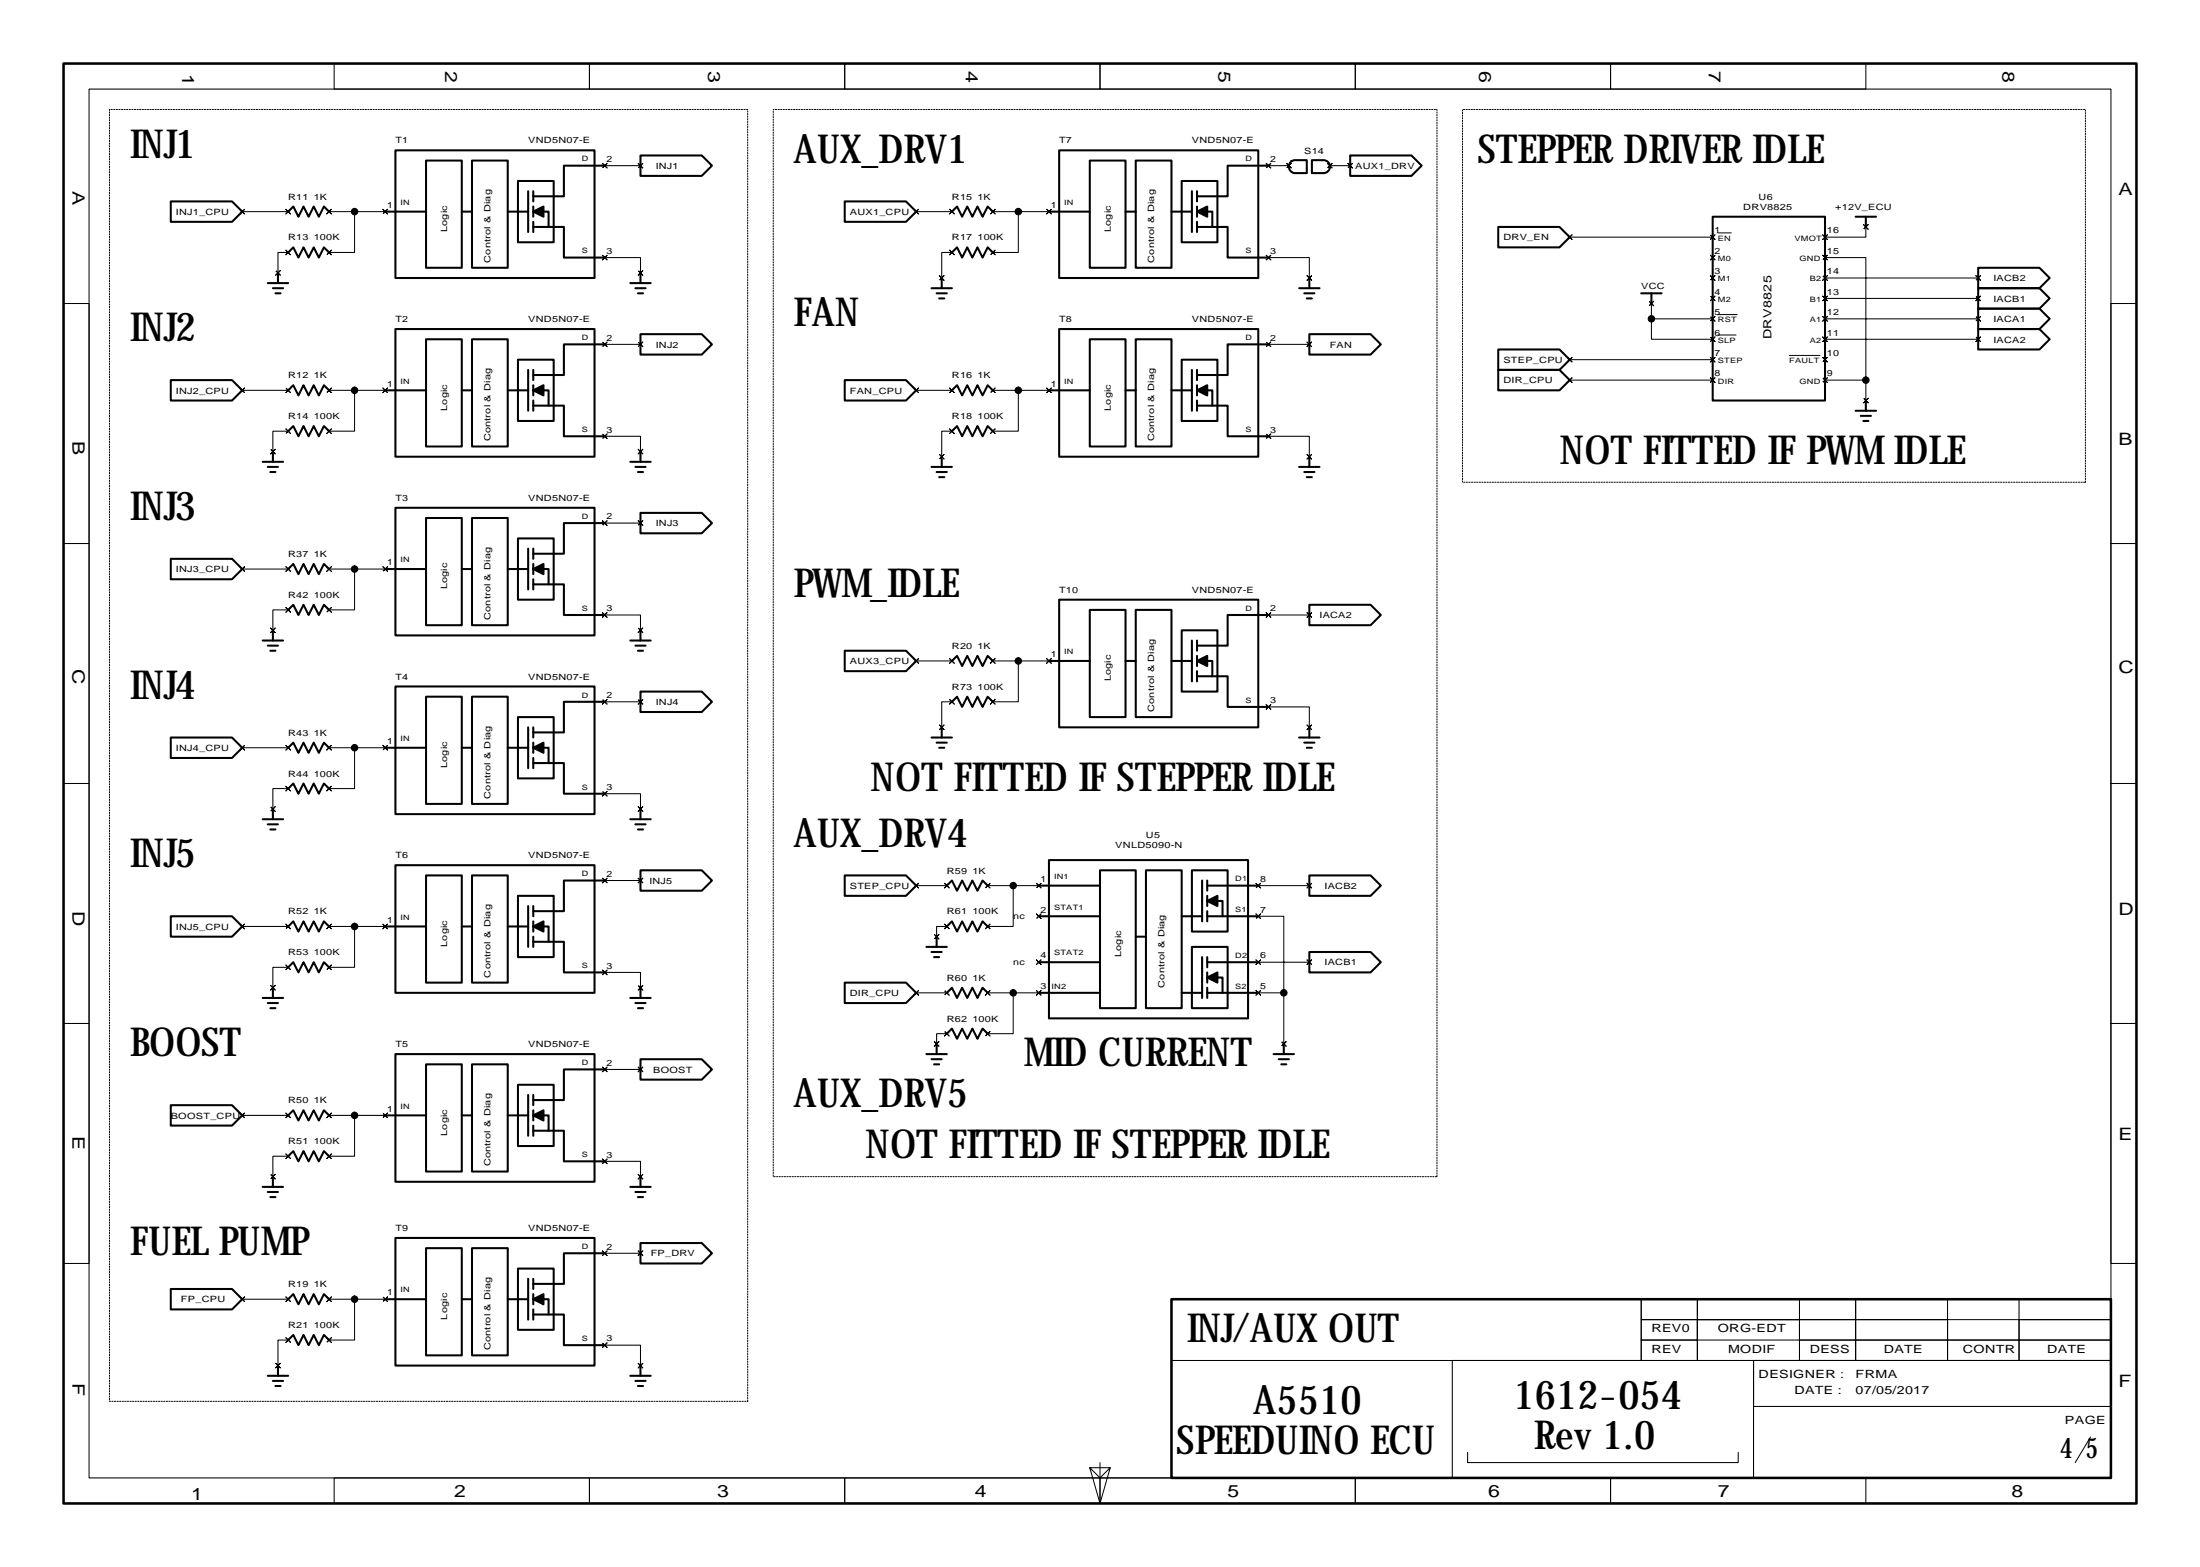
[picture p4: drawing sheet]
<svg xmlns="http://www.w3.org/2000/svg" width="431mm" height="307mm" viewBox="0 0 431 307" stroke-linecap="round" stroke-linejoin="round" font-family="sans-serif">
<g fill="none" stroke="#000" stroke-width=".2">
<path d="M17.4 17.4h396v272h-396zM65.4 12.4h50v5h-50zM115.4 12.4h50v5h-50zM165.4 12.4h50v5h-50zM215.4 12.4h50v5h-50zM265.4 12.4h50v5h-50zM315.4 12.4h50v5h-50zM118 32l.4 .4 .5-.4-.5 .4 .5 .5-.5-.5-.4 .5 .4-.5zM118.4 32.4h7M125 32l.4 .4 .5-.4-.5 .4 .5 .5-.5-.5-.4 .5 .4-.5zM248 32l.4 .4 .5-.4-.5 .4 .5 .5-.5-.5-.4 .5 .4-.5zM248.4 32.4h4"/>
<path d="M252 32l.4 .4 .5-.4-.5 .4 .5 .5-.5-.5-.4 .5 .4-.5zM260 32l.4 .4 .5-.4-.5 .4 .5 .5-.5-.5-.4 .5 .4-.5zM260.4 32.4h4M264 32l.4 .4 .5-.4-.5 .4 .5 .5-.5-.5-.4 .5 .4-.5zM12.4 59.4h5v47h-5zM47 41l.4 .4 .5-.4-.5 .4 .5 .5-.5-.5-.4 .5 .4-.5zM47.4 41.4h9M54 53l.4 .4 .5-.4-.5 .4 .5 .5-.5-.5-.4 .5 .4-.5zM56 41l.4 .4 .5-.4-.5 .4 .5 .5-.5-.5-.4 .5 .4-.5zM56 49l.4 .4 .5-.4-.5 .4 .5 .5-.5-.5-.4 .5 .4-.5zM56.4 49.4h-2v4M64 41l.4 .4 .5-.4-.5 .4 .5 .5-.5-.5-.4 .5 .4-.5z"/>
<path d="M64 49l.4 .4 .5-.4-.5 .4 .5 .5-.5-.5-.4 .5 .4-.5zM64.4 41.4h11M69.4 41.4v8h-5M75 41l.4 .4 .5-.4-.5 .4 .5 .5-.5-.5-.4 .5 .4-.5zM118 50l.4 .4 .5-.4-.5 .4 .5 .5-.5-.5-.4 .5 .4-.5zM118.4 50.4h7v3M125 53l.4 .4 .5-.4-.5 .4 .5 .5-.5-.5-.4 .5 .4-.5zM179 41l.4 .4 .5-.4-.5 .4 .5 .5-.5-.5-.4 .5 .4-.5zM179.4 41.4h7M184 54l.4 .4 .5-.4-.5 .4 .5 .5-.5-.5-.4 .5 .4-.5zM186 41l.4 .4 .5-.4-.5 .4 .5 .5-.5-.5-.4 .5 .4-.5zM186 49l.4 .4 .5-.4-.5 .4 .5 .5-.5-.5-.4 .5 .4-.5z"/>
<path d="M186.4 49.4h-2v5M194 41l.4 .4 .5-.4-.5 .4 .5 .5-.5-.5-.4 .5 .4-.5zM194 49l.4 .4 .5-.4-.5 .4 .5 .5-.5-.5-.4 .5 .4-.5zM194.4 41.4h11M199.4 41.4v8h-5M205 41l.4 .4 .5-.4-.5 .4 .5 .5-.5-.5-.4 .5 .4-.5zM248 50l.4 .4 .5-.4-.5 .4 .5 .5-.5-.5-.4 .5 .4-.5zM248.4 50.4h8v4M256 54l.4 .4 .5-.4-.5 .4 .5 .5-.5-.5-.4 .5 .4-.5zM307 46l.4 .4 .5-.4-.5 .4 .5 .5-.5-.5-.4 .5 .4-.5zM307.4 46.4h28M323 59l.4 .4 .5-.4-.5 .4 .5 .5-.5-.5-.4 .5 .4-.5z"/>
<path d="M323.4 59.4v3M335 46l.4 .4 .5-.4-.5 .4 .5 .5-.5-.5-.4 .5 .4-.5zM335 50l.4 .4 .5-.4-.5 .4 .5 .5-.5-.5-.4 .5 .4-.5zM335 54l.4 .4 .5-.4-.5 .4 .5 .5-.5-.5-.4 .5 .4-.5zM335 58l.4 .4 .5-.4-.5 .4 .5 .5-.5-.5-.4 .5 .4-.5zM336.4 45.6h2.7M357 58l.4 .4 .5-.4-.5 .4 .5 .5-.5-.5-.4 .5 .4-.5zM357 54l.4 .4 .5-.4-.5 .4 .5 .5-.5-.5-.4 .5 .4-.5zM357 50l.4 .4 .5-.4-.5 .4 .5 .5-.5-.5-.4 .5 .4-.5zM357 46l.4 .4 .5-.4-.5 .4 .5 .5-.5-.5-.4 .5 .4-.5zM357.4 50.4h8v24M357.4 54.4h30"/>
<path d="M357.4 58.4h30M365 44l.4 .4 .5-.4-.5 .4 .5 .5-.5-.5-.4 .5 .4-.5zM365.4 44.4v2h-8M387 58l.4 .4 .5-.4-.5 .4 .5 .5-.5-.5-.4 .5 .4-.5zM387 54l.4 .4 .5-.4-.5 .4 .5 .5-.5-.5-.4 .5 .4-.5zM413.4 59.4h5v47h-5zM47 76l.4 .4 .5-.4-.5 .4 .5 .5-.5-.5-.4 .5 .4-.5zM47.4 76.4h9M56 76l.4 .4 .5-.4-.5 .4 .5 .5-.5-.5-.4 .5 .4-.5zM64 76l.4 .4 .5-.4-.5 .4 .5 .5-.5-.5-.4 .5 .4-.5zM64.4 76.4h11M69.4 76.4v8h-5"/>
<path d="M75 76l.4 .4 .5-.4-.5 .4 .5 .5-.5-.5-.4 .5 .4-.5zM118 67l.4 .4 .5-.4-.5 .4 .5 .5-.5-.5-.4 .5 .4-.5zM118.4 67.4h7M125 67l.4 .4 .5-.4-.5 .4 .5 .5-.5-.5-.4 .5 .4-.5zM179 76l.4 .4 .5-.4-.5 .4 .5 .5-.5-.5-.4 .5 .4-.5zM179.4 76.4h7M186 76l.4 .4 .5-.4-.5 .4 .5 .5-.5-.5-.4 .5 .4-.5zM194 76l.4 .4 .5-.4-.5 .4 .5 .5-.5-.5-.4 .5 .4-.5zM194.4 76.4h11M199.4 76.4v8h-5M205 76l.4 .4 .5-.4-.5 .4 .5 .5-.5-.5-.4 .5 .4-.5zM248 67l.4 .4 .5-.4-.5 .4 .5 .5-.5-.5-.4 .5 .4-.5z"/>
<path d="M248.4 67.4h8M256 67l.4 .4 .5-.4-.5 .4 .5 .5-.5-.5-.4 .5 .4-.5zM307 70l.4 .4 .5-.4-.5 .4 .5 .5-.5-.5-.4 .5 .4-.5zM307 74l.4 .4 .5-.4-.5 .4 .5 .5-.5-.5-.4 .5 .4-.5zM307.4 74.4h28M307.4 70.4h28M335 62l.4 .4 .5-.4-.5 .4 .5 .5-.5-.5-.4 .5 .4-.5zM335 66l.4 .4 .5-.4-.5 .4 .5 .5-.5-.5-.4 .5 .4-.5zM335 70l.4 .4 .5-.4-.5 .4 .5 .5-.5-.5-.4 .5 .4-.5zM335 74l.4 .4 .5-.4-.5 .4 .5 .5-.5-.5-.4 .5 .4-.5zM335.4 62.4h-12v4h12M336.4 65.6h3.6"/>
<path d="M336.4 61.6h3.8M350.4 69.6h6.1M357 74l.4 .4 .5-.4-.5 .4 .5 .5-.5-.5-.4 .5 .4-.5zM357 70l.4 .4 .5-.4-.5 .4 .5 .5-.5-.5-.4 .5 .4-.5zM357 66l.4 .4 .5-.4-.5 .4 .5 .5-.5-.5-.4 .5 .4-.5zM357 62l.4 .4 .5-.4-.5 .4 .5 .5-.5-.5-.4 .5 .4-.5zM357.4 74.4h8M357.4 66.4h30M357.4 62.4h30M365 78l.4 .4 .5-.4-.5 .4 .5 .5-.5-.5-.4 .5 .4-.5zM365.4 74.4v4M387 62l.4 .4 .5-.4-.5 .4 .5 .5-.5-.5-.4 .5 .4-.5z"/>
<path d="M387 66l.4 .4 .5-.4-.5 .4 .5 .5-.5-.5-.4 .5 .4-.5zM53 88l.4 .4 .5-.4-.5 .4 .5 .5-.5-.5-.4 .5 .4-.5zM56 84l.4 .4 .5-.4-.5 .4 .5 .5-.5-.5-.4 .5 .4-.5zM56.4 84.4h-3v4M64 84l.4 .4 .5-.4-.5 .4 .5 .5-.5-.5-.4 .5 .4-.5zM118 85l.4 .4 .5-.4-.5 .4 .5 .5-.5-.5-.4 .5 .4-.5zM118.4 85.4h7v3M125 88l.4 .4 .5-.4-.5 .4 .5 .5-.5-.5-.4 .5 .4-.5zM184 89l.4 .4 .5-.4-.5 .4 .5 .5-.5-.5-.4 .5 .4-.5zM186 84l.4 .4 .5-.4-.5 .4 .5 .5-.5-.5-.4 .5 .4-.5zM186.4 84.4h-2v5M194 84l.4 .4 .5-.4-.5 .4 .5 .5-.5-.5-.4 .5 .4-.5z"/>
<path d="M248 85l.4 .4 .5-.4-.5 .4 .5 .5-.5-.5-.4 .5 .4-.5zM248.4 85.4h8v4M256 89l.4 .4 .5-.4-.5 .4 .5 .5-.5-.5-.4 .5 .4-.5zM12.4 106.4h5v47h-5zM47 111l.4 .4 .5-.4-.5 .4 .5 .5-.5-.5-.4 .5 .4-.5zM47.4 111.4h9M56 111l.4 .4 .5-.4-.5 .4 .5 .5-.5-.5-.4 .5 .4-.5zM56 119l.4 .4 .5-.4-.5 .4 .5 .5-.5-.5-.4 .5 .4-.5zM56.4 119.4h-3v4M64 111l.4 .4 .5-.4-.5 .4 .5 .5-.5-.5-.4 .5 .4-.5zM64 119l.4 .4 .5-.4-.5 .4 .5 .5-.5-.5-.4 .5 .4-.5zM64.4 111.4h11"/>
<path d="M69.4 111.4v8h-5M75 111l.4 .4 .5-.4-.5 .4 .5 .5-.5-.5-.4 .5 .4-.5zM118 102l.4 .4 .5-.4-.5 .4 .5 .5-.5-.5-.4 .5 .4-.5zM118 120l.4 .4 .5-.4-.5 .4 .5 .5-.5-.5-.4 .5 .4-.5zM118.4 102.4h7M125 102l.4 .4 .5-.4-.5 .4 .5 .5-.5-.5-.4 .5 .4-.5zM248 120l.4 .4 .5-.4-.5 .4 .5 .5-.5-.5-.4 .5 .4-.5zM256 120l.4 .4 .5-.4-.5 .4 .5 .5-.5-.5-.4 .5 .4-.5zM413.4 106.4h5v47h-5zM53 123l.4 .4 .5-.4-.5 .4 .5 .5-.5-.5-.4 .5 .4-.5zM118 137l.4 .4 .5-.4-.5 .4 .5 .5-.5-.5-.4 .5 .4-.5zM118.4 120.4h7v3"/>
<path d="M118.4 137.4h7M125 137l.4 .4 .5-.4-.5 .4 .5 .5-.5-.5-.4 .5 .4-.5zM125 123l.4 .4 .5-.4-.5 .4 .5 .5-.5-.5-.4 .5 .4-.5zM179 129l.4 .4 .5-.4-.5 .4 .5 .5-.5-.5-.4 .5 .4-.5zM179.4 129.4h7M186 129l.4 .4 .5-.4-.5 .4 .5 .5-.5-.5-.4 .5 .4-.5zM186 137l.4 .4 .5-.4-.5 .4 .5 .5-.5-.5-.4 .5 .4-.5zM186.4 137.4h-2v5M194 129l.4 .4 .5-.4-.5 .4 .5 .5-.5-.5-.4 .5 .4-.5zM194 137l.4 .4 .5-.4-.5 .4 .5 .5-.5-.5-.4 .5 .4-.5zM194.4 129.4h5M205 129l.4 .4 .5-.4-.5 .4 .5 .5-.5-.5-.4 .5 .4-.5z"/>
<path d="M205.4 129.4h-6v8h-5M248 138l.4 .4 .5-.4-.5 .4 .5 .5-.5-.5-.4 .5 .4-.5zM248.4 138.4h8v4M248.4 120.4h8M12.4 153.4h5v47h-5zM47 146l.4 .4 .5-.4-.5 .4 .5 .5-.5-.5-.4 .5 .4-.5zM47.4 146.4h9M53 158l.4 .4 .5-.4-.5 .4 .5 .5-.5-.5-.4 .5 .4-.5zM56 146l.4 .4 .5-.4-.5 .4 .5 .5-.5-.5-.4 .5 .4-.5zM56 154l.4 .4 .5-.4-.5 .4 .5 .5-.5-.5-.4 .5 .4-.5zM56.4 154.4h-3v4M64 146l.4 .4 .5-.4-.5 .4 .5 .5-.5-.5-.4 .5 .4-.5z"/>
<path d="M64 154l.4 .4 .5-.4-.5 .4 .5 .5-.5-.5-.4 .5 .4-.5zM64.4 146.4h11M69.4 146.4v8h-5M75 146l.4 .4 .5-.4-.5 .4 .5 .5-.5-.5-.4 .5 .4-.5zM118 155l.4 .4 .5-.4-.5 .4 .5 .5-.5-.5-.4 .5 .4-.5zM118.4 155.4h7v3M125 158l.4 .4 .5-.4-.5 .4 .5 .5-.5-.5-.4 .5 .4-.5zM184 142l.4 .4 .5-.4-.5 .4 .5 .5-.5-.5-.4 .5 .4-.5zM256 142l.4 .4 .5-.4-.5 .4 .5 .5-.5-.5-.4 .5 .4-.5zM413.4 153.4h5v47h-5zM118 172l.4 .4 .5-.4-.5 .4 .5 .5-.5-.5-.4 .5 .4-.5zM118.4 172.4h7"/>
<path d="M125 172l.4 .4 .5-.4-.5 .4 .5 .5-.5-.5-.4 .5 .4-.5zM179 173l.4 .4 .5-.4-.5 .4 .5 .5-.5-.5-.4 .5 .4-.5zM179.4 173.4h6M185 173l.4 .4 .5-.4-.5 .4 .5 .5-.5-.5-.4 .5 .4-.5zM193 173l.4 .4 .5-.4-.5 .4 .5 .5-.5-.5-.4 .5 .4-.5zM193.4 173.4h10M198.4 173.4v8h-5M203 173l.4 .4 .5-.4-.5 .4 .5 .5-.5-.5-.4 .5 .4-.5zM203 179l.4 .4 .5-.4-.5 .4 .5 .5-.5-.5-.4 .5 .4-.5zM246 179l.4 .4 .5-.4-.5 .4 .5 .5-.5-.5-.4 .5 .4-.5zM246 173l.4 .4 .5-.4-.5 .4 .5 .5-.5-.5-.4 .5 .4-.5zM246.4 179.4h5v15"/>
<path d="M246.4 173.4h10M256 173l.4 .4 .5-.4-.5 .4 .5 .5-.5-.5-.4 .5 .4-.5zM47 181l.4 .4 .5-.4-.5 .4 .5 .5-.5-.5-.4 .5 .4-.5zM47.4 181.4h9M53 193l.4 .4 .5-.4-.5 .4 .5 .5-.5-.5-.4 .5 .4-.5zM56 181l.4 .4 .5-.4-.5 .4 .5 .5-.5-.5-.4 .5 .4-.5zM56 189l.4 .4 .5-.4-.5 .4 .5 .5-.5-.5-.4 .5 .4-.5zM56.4 189.4h-3v4M64 181l.4 .4 .5-.4-.5 .4 .5 .5-.5-.5-.4 .5 .4-.5zM64 189l.4 .4 .5-.4-.5 .4 .5 .5-.5-.5-.4 .5 .4-.5zM64.4 181.4h11M69.4 181.4v8h-5"/>
<path d="M75 181l.4 .4 .5-.4-.5 .4 .5 .5-.5-.5-.4 .5 .4-.5zM118 190l.4 .4 .5-.4-.5 .4 .5 .5-.5-.5-.4 .5 .4-.5zM118.4 190.4h7v3M125 193l.4 .4 .5-.4-.5 .4 .5 .5-.5-.5-.4 .5 .4-.5zM179 194l.4 .4 .5-.4-.5 .4 .5 .5-.5-.5-.4 .5 .4-.5zM179.4 194.4h6M183 183l.4 .4 .5-.4-.5 .4 .5 .5-.5-.5-.4 .5 .4-.5zM185 181l.4 .4 .5-.4-.5 .4 .5 .5-.5-.5-.4 .5 .4-.5zM185 194l.4 .4 .5-.4-.5 .4 .5 .5-.5-.5-.4 .5 .4-.5zM185.4 181.4h-2v2M193 181l.4 .4 .5-.4-.5 .4 .5 .5-.5-.5-.4 .5 .4-.5zM193 194l.4 .4 .5-.4-.5 .4 .5 .5-.5-.5-.4 .5 .4-.5z"/>
<path d="M193.4 194.4h10M198.4 194.4v8h-5M203 194l.4 .4 .5-.4-.5 .4 .5 .5-.5-.5-.4 .5 .4-.5zM203 188l.4 .4 .5-.4-.5 .4 .5 .5-.5-.5-.4 .5 .4-.5zM246 194l.4 .4 .5-.4-.5 .4 .5 .5-.5-.5-.4 .5 .4-.5zM246 188l.4 .4 .5-.4-.5 .4 .5 .5-.5-.5-.4 .5 .4-.5zM246.4 194.4h5M246.4 188.4h10M251.4 194.4v10M256 188l.4 .4 .5-.4-.5 .4 .5 .5-.5-.5-.4 .5 .4-.5zM12.4 200.4h5v47h-5zM47 218l.4 .4 .5-.4-.5 .4 .5 .5-.5-.5-.4 .5 .4-.5z"/>
<path d="M47.4 218.4h9M56 218l.4 .4 .5-.4-.5 .4 .5 .5-.5-.5-.4 .5 .4-.5zM64 218l.4 .4 .5-.4-.5 .4 .5 .5-.5-.5-.4 .5 .4-.5zM64.4 218.4h11M69.4 218.4v8h-5M75 218l.4 .4 .5-.4-.5 .4 .5 .5-.5-.5-.4 .5 .4-.5zM118 209l.4 .4 .5-.4-.5 .4 .5 .5-.5-.5-.4 .5 .4-.5zM118.4 209.4h7M125 209l.4 .4 .5-.4-.5 .4 .5 .5-.5-.5-.4 .5 .4-.5zM183 204l.4 .4 .5-.4-.5 .4 .5 .5-.5-.5-.4 .5 .4-.5zM185 202l.4 .4 .5-.4-.5 .4 .5 .5-.5-.5-.4 .5 .4-.5zM185.4 202.4h-2v2"/>
<path d="M193 202l.4 .4 .5-.4-.5 .4 .5 .5-.5-.5-.4 .5 .4-.5zM251 204l.4 .4 .5-.4-.5 .4 .5 .5-.5-.5-.4 .5 .4-.5zM413.4 200.4h5v47h-5zM53 230l.4 .4 .5-.4-.5 .4 .5 .5-.5-.5-.4 .5 .4-.5zM56 226l.4 .4 .5-.4-.5 .4 .5 .5-.5-.5-.4 .5 .4-.5zM56.4 226.4h-3v4M64 226l.4 .4 .5-.4-.5 .4 .5 .5-.5-.5-.4 .5 .4-.5zM118 227l.4 .4 .5-.4-.5 .4 .5 .5-.5-.5-.4 .5 .4-.5zM118.4 227.4h7v3M125 230l.4 .4 .5-.4-.5 .4 .5 .5-.5-.5-.4 .5 .4-.5zM47 254l.4 .4 .5-.4-.5 .4 .5 .5-.5-.5-.4 .5 .4-.5zM47.4 254.4h9"/>
<path d="M56 254l.4 .4 .5-.4-.5 .4 .5 .5-.5-.5-.4 .5 .4-.5zM64 254l.4 .4 .5-.4-.5 .4 .5 .5-.5-.5-.4 .5 .4-.5zM64.4 254.4h11M69.4 254.4v8h-5M75 254l.4 .4 .5-.4-.5 .4 .5 .5-.5-.5-.4 .5 .4-.5zM118 245l.4 .4 .5-.4-.5 .4 .5 .5-.5-.5-.4 .5 .4-.5zM118.4 245.4h7M125 245l.4 .4 .5-.4-.5 .4 .5 .5-.5-.5-.4 .5 .4-.5zM229.4 254.4h92v12h-92zM321.4 258.4h11v4h-11zM321.4 254.4h11v4h-11zM321.4 254.4h11z"/>
<path d="M332.4 258.4h20v8h-20zM332.4 258.4h20v4h-20zM332.4 254.4h20v4h-20zM332.4 254.4h20zM352.4 258.4h11v4h-11zM352.4 254.4h11v4h-11zM352.4 254.4h11zM363.4 254.4h18v4h-18zM363.4 258.4h18v4h-18zM363.4 254.4h18zM381.4 258.4h14v4h-14zM381.4 254.4h14z"/>
<path d="M395.4 254.4h18zM395.4 258.4h18v4h-18zM395.4 254.4h18v4h-18zM54 267l.4 .4 .5-.4-.5 .4 .5 .5-.5-.5-.4 .5 .4-.5zM56 262l.4 .4 .5-.4-.5 .4 .5 .5-.5-.5-.4 .5 .4-.5zM56.4 262.4h-2v5M64 262l.4 .4 .5-.4-.5 .4 .5 .5-.5-.5-.4 .5 .4-.5zM118 263l.4 .4 .5-.4-.5 .4 .5 .5-.5-.5-.4 .5 .4-.5zM118.4 263.4h7v4M125 267l.4 .4 .5-.4-.5 .4 .5 .5-.5-.5-.4 .5 .4-.5zM284.4 266.4h59v23h-59zM321.4 262.4h11v4h-11z"/>
<path d="M343.4 266.4h70v9h-70zM343.4 266.4h70v23h-70zM343.4 266.4h70zM352.4 262.4h11v4h-11zM363.4 262.4h18v4h-18zM381.4 262.4h14v4h-14zM395.4 262.4h18v4h-18zM65.4 289.4h50v5h-50zM115.4 289.4h50v5h-50zM165.4 289.4h50v5h-50zM213.4 287.4l2 7 2-7h-4l2 2 2-2M215.4 289.4h50v5h-50z"/>
<path d="M215.4 286.4v3M265.4 289.4h50v5h-50zM287.4 284.4v2h53v-2M315.4 289.4h50v5h-50zM409.4 281.4l-3 5"/>
</g>
<path d="M21.4 21.4h125v253h-125zM151.4 21.4h130v209h-130zM286.4 21.4h122v73h-122z" fill="none" stroke="#000" stroke-width=".2" stroke-dasharray=".3 .3"/>
<g fill="#000" stroke="#000" stroke-width=".2">
<circle cx="69.4" cy="41.4" r=".64"/>
<circle cx="199.4" cy="41.4" r=".64"/>
<circle cx="69.4" cy="76.4" r=".64"/>
<circle cx="199.4" cy="76.4" r=".64"/>
<circle cx="323.4" cy="62.4" r=".64"/>
<circle cx="365.4" cy="74.4" r=".64"/>
<circle cx="69.4" cy="111.4" r=".64"/>
<circle cx="199.4" cy="129.4" r=".64"/>
<circle cx="69.4" cy="146.4" r=".64"/>
<circle cx="198.4" cy="173.4" r=".64"/>
<circle cx="69.4" cy="181.4" r=".64"/>
<circle cx="198.4" cy="194.4" r=".64"/>
<circle cx="251.4" cy="194.4" r=".64"/>
<circle cx="69.4" cy="218.4" r=".64"/>
<circle cx="69.4" cy="254.4" r=".64"/>
</g>
<path d="M12.4 12.4h406v282h-406zM229.4 254.4h184v35h-184z" fill="none" stroke="#000" stroke-width=".5"/>
<g fill="none" stroke="#000" stroke-width=".4">
<path d="M33.4 39.4h12l2 2-2 2h-12zM77.4 29.4h39v25h-39zM83.4 31.4h7v21h-7zM92.4 31.4h7v21h-7zM101.4 35.4h7v12h-7zM103.4 37.4v8M104.4 37.4v2M118.4 32.4h-8v6h-6M125.4 30.4h12l2 2-2 2h-12zM165.4 39.4h12l2 2-2 2h-12zM207.4 29.4h39v25h-39zM213.4 31.4h7v21h-7z"/>
<path d="M222.4 31.4h7v21h-7zM231.4 35.4h7v12h-7zM233.4 37.4v8M234.4 37.4v2M248.4 32.4h-8v6h-6M252.8 31.7l.7-.3h2.4v2.5h-2.4a1.29 1.29 0 0 1-.7-2.2zM256.9 31.4h2.3a1.27 1.27 0 0 1 1.3 1.2 1.27 1.27 0 0 1-1.3 1.3h-2.3zM264.4 30.4h12l2 2-2 2h-12zM52.4 55.4h4M53.4 56.4h2M53.9 57.4h1M54.4 53.4v2"/>
<path d="M56.4 41.4l1-1 1 2 1-2 1 2 1-2 1 2 1-2 1 1M56.4 49.4l1-1 1 2 1-2 1 2 1-2 1 2 1-2 1 1M75.4 41.4h8M90.4 41.4h2M99.4 41.4h4M104.4 41.4h3v3M104.4 44.4h6v6h8M104.4 40.4v2M104.4 43.4v2M123.4 55.4h4M124.4 56.4h2M124.9 57.4h1"/>
<path d="M125.4 53.4v2M182.4 56.4h4M183.4 57.4h2M183.9 58.4h1M184.4 54.4v2M186.4 41.4l1-1 1 2 1-2 1 2 1-2 1 2 1-2 1 1M186.4 49.4l1-1 1 2 1-2 1 2 1-2 1 2 1-2 1 1M205.4 41.4h8M220.4 41.4h2M229.4 41.4h4M234.4 41.4h3v3M234.4 44.4h6v6h8"/>
<path d="M234.4 40.4v2M234.4 43.4v2M254.4 56.4h4M255.4 57.4h2M255.9 58.4h1M256.4 54.4v2M293.4 44.4h12l2 2-2 2h-12zM321.4 57.4h4M323.4 57.4v2M335.4 42.4h22v36h-22zM363.4 42.4h4M365.4 42.4v2"/>
<path d="M387.4 56.4h12l2 2-2 2h-12zM387.4 52.4h12l2 2-2 2h-12zM33.4 74.4h12l2 2-2 2h-12zM56.4 76.4l1-1 1 2 1-2 1 2 1-2 1 2 1-2 1 1M75.4 76.4h8M77.4 64.4h39v25h-39zM83.4 66.4h7v21h-7zM90.4 76.4h2M92.4 66.4h7v21h-7zM99.4 76.4h4M101.4 70.4h7v12h-7zM103.4 72.4v8"/>
<path d="M104.4 76.4h3v3M104.4 79.4h6v6h8M104.4 72.4v2M104.4 75.4v2M104.4 78.4v2M118.4 67.4h-8v6h-6M125.4 65.4h12l2 2-2 2h-12zM165.4 74.4h12l2 2-2 2h-12zM186.4 76.4l1-1 1 2 1-2 1 2 1-2 1 2 1-2 1 1M205.4 76.4h8M207.4 64.4h39v25h-39zM213.4 66.4h7v21h-7z"/>
<path d="M220.4 76.4h2M222.4 66.4h7v21h-7zM229.4 76.4h4M231.4 70.4h7v12h-7zM233.4 72.4v8M234.4 76.4h3v3M234.4 79.4h6v6h8M234.4 72.4v2M234.4 75.4v2M234.4 78.4v2M248.4 67.4h-8v6h-6M256.4 65.4h12l2 2-2 2h-12z"/>
<path d="M293.4 68.4h12l2 2-2 2h-12zM293.4 72.4h12l2 2-2 2h-12zM365.4 78.4v2M387.4 60.4h12l2 2-2 2h-12zM387.4 64.4h12l2 2-2 2h-12zM51.4 90.4h4M52.4 91.4h2M52.9 92.4h1M53.4 88.4v2M56.4 84.4l1-1 1 2 1-2 1 2 1-2 1 2 1-2 1 1M77.4 99.4h39v25h-39zM123.4 90.4h4"/>
<path d="M124.4 91.4h2M124.9 92.4h1M125.4 88.4v2M182.4 91.4h4M183.4 92.4h2M183.9 93.4h1M184.4 89.4v2M186.4 84.4l1-1 1 2 1-2 1 2 1-2 1 2 1-2 1 1M254.4 91.4h4M255.4 92.4h2M255.9 93.4h1M256.4 89.4v2"/>
<path d="M363.4 80.4h4M364.4 81.4h2M364.9 82.4h1M33.4 109.4h12l2 2-2 2h-12zM56.4 111.4l1-1 1 2 1-2 1 2 1-2 1 2 1-2 1 1M56.4 119.4l1-1 1 2 1-2 1 2 1-2 1 2 1-2 1 1M75.4 111.4h8M83.4 101.4h7v21h-7zM90.4 111.4h2M92.4 101.4h7v21h-7zM99.4 111.4h4M101.4 105.4h7v12h-7z"/>
<path d="M103.4 107.4v8M104.4 111.4h3v3M104.4 114.4h6v6h8M104.4 107.4v2M104.4 110.4v2M104.4 113.4v2M118.4 102.4h-8v6h-6M125.4 100.4h12l2 2-2 2h-12zM207.4 117.4h39v25h-39zM213.4 119.4h7v21h-7zM222.4 119.4h7v21h-7zM256.4 118.4h12l2 2-2 2h-12z"/>
<path d="M51.4 125.4h4M52.4 126.4h2M52.9 127.4h1M53.4 123.4v2M77.4 134.4h39v25h-39zM83.4 136.4h7v21h-7zM92.4 136.4h7v21h-7zM118.4 137.4h-8v6h-6M123.4 125.4h4M124.4 126.4h2M124.9 127.4h1M125.4 135.4h12l2 2-2 2h-12z"/>
<path d="M125.4 123.4v2M165.4 127.4h12l2 2-2 2h-12zM186.4 129.4l1-1 1 2 1-2 1 2 1-2 1 2 1-2 1 1M186.4 137.4l1-1 1 2 1-2 1 2 1-2 1 2 1-2 1 1M205.4 129.4h8M220.4 129.4h2M229.4 129.4h4M231.4 123.4h7v12h-7zM233.4 125.4v8M234.4 129.4h3v3M234.4 132.4h6v6h8M234.4 125.4v2"/>
<path d="M234.4 128.4v2M234.4 131.4v2M248.4 120.4h-8v6h-6M33.4 144.4h12l2 2-2 2h-12zM53.4 158.4v2M56.4 146.4l1-1 1 2 1-2 1 2 1-2 1 2 1-2 1 1M56.4 154.4l1-1 1 2 1-2 1 2 1-2 1 2 1-2 1 1M75.4 146.4h8M90.4 146.4h2M99.4 146.4h4M101.4 140.4h7v12h-7zM103.4 142.4v8"/>
<path d="M104.4 146.4h3v3M104.4 149.4h6v6h8M104.4 142.4v2M104.4 145.4v2M104.4 148.4v2M125.4 158.4v2M182.4 144.4h4M183.4 145.4h2M183.9 146.4h1M184.4 142.4v2M254.4 144.4h4M255.4 145.4h2"/>
<path d="M255.9 146.4h1M256.4 142.4v2M33.4 179.4h12l2 2-2 2h-12zM51.4 160.4h4M52.4 161.4h2M52.9 162.4h1M77.4 169.4h39v25h-39zM83.4 171.4h7v21h-7zM92.4 171.4h7v21h-7zM101.4 175.4h7v12h-7zM103.4 177.4v8M104.4 177.4v2"/>
<path d="M118.4 172.4h-8v6h-6M123.4 160.4h4M124.4 161.4h2M124.9 162.4h1M125.4 170.4h12l2 2-2 2h-12zM165.4 171.4h12l2 2-2 2h-12zM185.4 173.4l1-1 1 2 1-2 1 2 1-2 1 2 1-2 1 1M203.4 179.4h12M203.4 173.4h12M205.4 168.4h39v31h-39zM215.4 170.4h7v27h-7zM224.4 170.4h7v27h-7z"/>
<path d="M231.4 179.4h4M233.4 170.4h7v12h-7zM235.4 172.4v8M236.4 176.4h3v3M236.4 172.4v2M236.4 175.4v2M236.4 178.4v2M236.4 179.4h10M236.4 173.4h10M256.4 171.4h12l2 2-2 2h-12zM51.4 195.4h4M52.4 196.4h2"/>
<path d="M52.9 197.4h1M53.4 193.4v2M56.4 181.4l1-1 1 2 1-2 1 2 1-2 1 2 1-2 1 1M56.4 189.4l1-1 1 2 1-2 1 2 1-2 1 2 1-2 1 1M75.4 181.4h8M90.4 181.4h2M99.4 181.4h4M104.4 181.4h3v3M104.4 184.4h6v6h8M104.4 180.4v2M104.4 183.4v2M123.4 195.4h4"/>
<path d="M124.4 196.4h2M124.9 197.4h1M125.4 193.4v2M165.4 192.4h12l2 2-2 2h-12zM181.4 185.4h4M182.4 186.4h2M182.9 187.4h1M183.4 183.4v2M185.4 181.4l1-1 1 2 1-2 1 2 1-2 1 2 1-2 1 1M185.4 194.4l1-1 1 2 1-2 1 2 1-2 1 2 1-2 1 1M203.4 188.4h12M203.4 194.4h12"/>
<path d="M222.4 183.4h2M231.4 194.4h4M233.4 185.4h7v12h-7zM235.4 187.4v8M236.4 191.4h3v3M236.4 187.4v2M236.4 190.4v2M236.4 193.4v2M236.4 188.4h10M236.4 194.4h10M256.4 186.4h12l2 2-2 2h-12zM33.4 216.4h12l2 2-2 2h-12z"/>
<path d="M56.4 218.4l1-1 1 2 1-2 1 2 1-2 1 2 1-2 1 1M75.4 218.4h8M77.4 206.4h39v25h-39zM83.4 208.4h7v21h-7zM90.4 218.4h2M92.4 208.4h7v21h-7zM99.4 218.4h4M101.4 212.4h7v12h-7zM103.4 214.4v8M104.4 218.4h3v3M104.4 214.4v2M104.4 217.4v2"/>
<path d="M118.4 209.4h-8v6h-6M125.4 207.4h12l2 2-2 2h-12zM181.4 206.4h4M182.4 207.4h2M182.9 208.4h1M183.4 204.4v2M185.4 202.4l1-1 1 2 1-2 1 2 1-2 1 2 1-2 1 1M249.4 206.4h4M250.4 207.4h2M250.9 208.4h1M251.4 204.4v2M51.4 232.4h4"/>
<path d="M52.4 233.4h2M52.9 234.4h1M53.4 230.4v2M56.4 226.4l1-1 1 2 1-2 1 2 1-2 1 2 1-2 1 1M104.4 221.4h6v6h8M104.4 220.4v2M123.4 232.4h4M124.4 233.4h2M124.9 234.4h1M125.4 230.4v2M33.4 252.4h12l2 2-2 2h-12zM56.4 254.4l1-1 1 2 1-2 1 2 1-2 1 2 1-2 1 1"/>
<path d="M75.4 254.4h8M77.4 242.4h39v25h-39zM83.4 244.4h7v21h-7zM90.4 254.4h2M92.4 244.4h7v21h-7zM99.4 254.4h4M101.4 248.4h7v12h-7zM103.4 250.4v8M104.4 254.4h3v3M104.4 257.4h6v6h8M104.4 250.4v2M104.4 253.4v2"/>
<path d="M104.4 256.4v2M118.4 245.4h-8v6h-6M125.4 243.4h12l2 2-2 2h-12zM52.4 269.4h4M53.4 270.4h2M53.9 271.4h1M54.4 267.4v2M56.4 262.4l1-1 1 2 1-2 1 2 1-2 1 2 1-2 1 1M123.4 269.4h4M124.4 270.4h2M124.9 271.4h1M125.4 267.4v2"/>
</g>
<path d="M104.4 41.4l2-1v2zM234.4 41.4l2-1v2zM104.4 76.4l2-1v2zM234.4 76.4l2-1v2zM104.4 111.4l2-1v2zM234.4 129.4l2-1v2zM104.4 146.4l2-1v2zM236.4 176.4l2-1v2zM104.4 181.4l2-1v2zM236.4 191.4l2-1v2zM104.4 218.4l2-1v2zM104.4 254.4l2-1v2z" fill="#000" stroke="#000" stroke-width=".4"/>
<g font-size="7.8">
<text x="25.4" y="30.8">INJ1</text>
<text x="155.4" y="31.8">AUX_DRV1</text>
<text x="289.4" y="31.8">STEPPER DRIVER IDLE</text>
<text x="155.4" y="63.8">FAN</text>
<text x="25.4" y="66.8">INJ2</text>
<text x="305.4" y="90.8">NOT FITTED IF PW</text>
<text x="363.1" y="90.8">M IDLE</text>
<text x="25.4" y="101.8">INJ3</text>
<text x="155.4" y="116.8">PW</text>
<text x="164.7" y="116.8">M_IDLE</text>
<text x="25.4" y="136.8">INJ4</text>
<text x="170.4" y="154.8">NOT FITTED IF STEPPER IDLE</text>
<text x="155.4" y="165.8">AUX_DRV4</text>
<text x="25.4" y="169.8">INJ5</text>
<text x="25.4" y="206.8">BOOST</text>
<text x="200.4" y="208.8">MID CURRENT</text>
<text x="155.4" y="216.8">AUX_DRV5</text>
<text x="169.4" y="226.8">NOT FITTED IF STEPPER IDLE</text>
<text x="25.4" y="245.8">FUEL PUMP</text>
<text x="232.4" y="262.8">INJ/AUX OUT</text>
<text x="296.4" y="275.8">1612-054</text>
<text x="245.4" y="276.8">A5510</text>
<text x="230.4" y="284.8">SPEEDUINO ECU</text>
<text x="300.4" y="283.8">Rev 1.0</text>
</g>
<g font-size="5.6">
<text x="403.4" y="285.6">4</text>
<text x="408.4" y="285.6">5</text>
</g>
<g font-size="3.4">
<text x="35.7" y="14.4" transform="rotate(90 35.7 14.4)">1</text>
<text x="87.2" y="13.9" transform="rotate(90 87.2 13.9)">2</text>
<text x="138.7" y="13.9" transform="rotate(90 138.7 13.9)">3</text>
<text x="189.2" y="13.9" transform="rotate(90 189.2 13.9)">4</text>
<text x="238.7" y="13.9" transform="rotate(90 238.7 13.9)">5</text>
<text x="289.7" y="13.9" transform="rotate(90 289.7 13.9)">6</text>
<text x="334.7" y="13.9" transform="rotate(90 334.7 13.9)">7</text>
<text x="392.2" y="13.9" transform="rotate(90 392.2 13.9)">8</text>
<text x="252.4" y="31.7">.</text>
<text x="14.2" y="37.4" transform="rotate(90 14.2 37.4)">A</text>
<text x="414.9" y="38.2">A</text>
<text x="14.2" y="86.4" transform="rotate(90 14.2 86.4)">B</text>
<text x="414.9" y="87.2">B</text>
<text x="14.2" y="130.9" transform="rotate(90 14.2 130.9)">C</text>
<text x="414.9" y="131.7">C</text>
<text x="14.2" y="178.4" transform="rotate(90 14.2 178.4)">D</text>
<text x="414.9" y="179.2">D</text>
<text x="14.2" y="222.4" transform="rotate(90 14.2 222.4)">E</text>
<text x="414.9" y="223.2">E</text>
<text x="14.2" y="270.9" transform="rotate(90 14.2 270.9)">F</text>
<text x="414.9" y="271.7">F</text>
<text x="37.4" y="293.7">1</text>
<text x="88.9" y="293.2">2</text>
<text x="140.4" y="293.2">3</text>
<text x="190.9" y="293.2">4</text>
<text x="240.4" y="293.2">5</text>
<text x="291.4" y="293.2">6</text>
<text x="336.4" y="293.2">7</text>
<text x="393.9" y="293.2">8</text>
</g>
<g font-size="2.2">
<text x="347" y="66.4" transform="rotate(-90 347 66.4)">DRV8825</text>
<text x="323.4" y="261">REV0</text>
<text x="336.4" y="261">ORG-EDT</text>
<text x="323.4" y="265">REV</text>
<text x="338.4" y="265">MODIF</text>
<text x="344.4" y="270">DESIGNER :</text>
<text x="354.4" y="265">DESS</text>
<text x="363.4" y="270">FRMA</text>
<text x="368.9" y="265">DATE</text>
<text x="384.4" y="265">CONTR</text>
<text x="400.9" y="265">DATE</text>
<text x="351.4" y="273">DATE :</text>
<text x="363.4" y="273">07/05/2017</text>
<text x="404.4" y="279">PAGE</text>
</g>
<g font-size="1.7">
<text x="77.4" y="28.1">T1</text>
<text x="103.4" y="28.1">VND5N07-E</text>
<text x="207.4" y="28.1">T7</text>
<text x="233.4" y="28.1">VND5N07-E</text>
<text x="118.8" y="31.7">2</text>
<text x="128.4" y="33.1">INJ1</text>
<text x="248.8" y="31.7">2</text>
<text x="255.4" y="30.1">S14</text>
<text x="265.4" y="33.1">AUX1_DRV</text>
<text x="56.4" y="39.1">R11</text>
<text x="61.4" y="39.1">1K</text>
<text x="75.8" y="40.7">1</text>
<text x="186.4" y="39.1">R15</text>
<text x="191.4" y="39.1">1K</text>
<text x="205.8" y="40.7">1</text>
<text x="341.4" y="41.1">DRV8825</text>
<text x="344.4" y="39.1">U6</text>
<text x="359.4" y="41.1">+12V_ECU</text>
<text x="34.4" y="42.1">INJ1_CPU</text>
<text x="56.4" y="47.1">R13</text>
<text x="61.4" y="47.1">100K</text>
<text x="87.6" y="45.4" transform="rotate(-90 87.6 45.4)">Logic</text>
<text x="166.4" y="42.1">AUX1_CPU</text>
<text x="186.4" y="47.1">R17</text>
<text x="191.4" y="47.1">100K</text>
<text x="217.6" y="45.4" transform="rotate(-90 217.6 45.4)">Logic</text>
<text x="294.4" y="47.1">DRV_EN</text>
<text x="335.8" y="45.7">1</text>
<text x="357.8" y="45.7">16</text>
<text x="96.1" y="51.4" transform="rotate(-90 96.1 51.4)">Control &amp; Diag</text>
<text x="118.8" y="49.7">3</text>
<text x="226.1" y="51.4" transform="rotate(-90 226.1 51.4)">Control &amp; Diag</text>
<text x="248.8" y="49.7">3</text>
<text x="335.8" y="49.7">2</text>
<text x="335.8" y="53.7">3</text>
<text x="357.8" y="53.7">14</text>
<text x="357.8" y="49.7">15</text>
<text x="321.4" y="56.6">VCC</text>
<text x="335.8" y="57.7">4</text>
<text x="357.8" y="57.7">13</text>
<text x="390.4" y="59.1">IACB1</text>
<text x="390.4" y="55.1">IACB2</text>
<text x="77.4" y="63.1">T2</text>
<text x="103.4" y="63.1">VND5N07-E</text>
<text x="207.4" y="63.1">T8</text>
<text x="233.4" y="63.1">VND5N07-E</text>
<text x="335.8" y="61.7">5</text>
<text x="335.8" y="65.7">6</text>
<text x="357.8" y="65.7">11</text>
<text x="357.8" y="61.7">12</text>
<text x="390.4" y="63.1">IACA1</text>
<text x="118.8" y="66.7">2</text>
<text x="128.4" y="68.1">INJ2</text>
<text x="248.8" y="66.7">2</text>
<text x="260.4" y="68.1">FAN</text>
<text x="294.4" y="71.1">STEP_CPU</text>
<text x="335.8" y="69.7">7</text>
<text x="357.8" y="69.7">10</text>
<text x="390.4" y="67.1">IACA2</text>
<text x="34.4" y="77.1">INJ2_CPU</text>
<text x="56.4" y="74.1">R12</text>
<text x="61.4" y="74.1">1K</text>
<text x="75.8" y="75.7">1</text>
<text x="166.4" y="77.1">FAN_CPU</text>
<text x="186.4" y="74.1">R16</text>
<text x="191.4" y="74.1">1K</text>
<text x="205.8" y="75.7">1</text>
<text x="294.4" y="75.1">DIR_CPU</text>
<text x="335.8" y="73.7">8</text>
<text x="357.8" y="73.7">9</text>
<text x="56.4" y="82.1">R14</text>
<text x="61.4" y="82.1">100K</text>
<text x="87.6" y="80.4" transform="rotate(-90 87.6 80.4)">Logic</text>
<text x="186.4" y="82.1">R18</text>
<text x="191.4" y="82.1">100K</text>
<text x="217.6" y="80.4" transform="rotate(-90 217.6 80.4)">Logic</text>
<text x="96.1" y="86.4" transform="rotate(-90 96.1 86.4)">Control &amp; Diag</text>
<text x="118.8" y="84.7">3</text>
<text x="226.1" y="86.4" transform="rotate(-90 226.1 86.4)">Control &amp; Diag</text>
<text x="248.8" y="84.7">3</text>
<text x="77.4" y="98.1">T3</text>
<text x="103.4" y="98.1">VND5N07-E</text>
<text x="118.8" y="101.7">2</text>
<text x="128.4" y="103.1">INJ3</text>
<text x="34.4" y="112.1">INJ3_CPU</text>
<text x="56.4" y="109.1">R37</text>
<text x="61.4" y="109.1">1K</text>
<text x="75.8" y="110.7">1</text>
<text x="56.4" y="117.1">R42</text>
<text x="61.4" y="117.1">100K</text>
<text x="87.6" y="115.4" transform="rotate(-90 87.6 115.4)">Logic</text>
<text x="118.8" y="119.7">3</text>
<text x="207.4" y="116.1">T10</text>
<text x="233.4" y="116.1">VND5N07-E</text>
<text x="248.8" y="119.7">2</text>
<text x="96.1" y="121.4" transform="rotate(-90 96.1 121.4)">Control &amp; Diag</text>
<text x="258.4" y="121.1">IACA2</text>
<text x="166.4" y="130.1">AUX3_CPU</text>
<text x="186.4" y="127.1">R20</text>
<text x="191.4" y="127.1">1K</text>
<text x="205.8" y="128.7">1</text>
<text x="77.4" y="133.1">T4</text>
<text x="103.4" y="133.1">VND5N07-E</text>
<text x="118.8" y="136.7">2</text>
<text x="186.4" y="135.1">R73</text>
<text x="191.4" y="135.1">100K</text>
<text x="217.6" y="133.4" transform="rotate(-90 217.6 133.4)">Logic</text>
<text x="248.8" y="137.7">3</text>
<text x="128.4" y="138.1">INJ4</text>
<text x="226.1" y="139.4" transform="rotate(-90 226.1 139.4)">Control &amp; Diag</text>
<text x="34.4" y="147.1">INJ4_CPU</text>
<text x="56.4" y="144.1">R43</text>
<text x="61.4" y="144.1">1K</text>
<text x="75.8" y="145.7">1</text>
<text x="56.4" y="152.1">R44</text>
<text x="61.4" y="152.1">100K</text>
<text x="87.6" y="150.4" transform="rotate(-90 87.6 150.4)">Logic</text>
<text x="118.8" y="154.7">3</text>
<text x="96.1" y="156.4" transform="rotate(-90 96.1 156.4)">Control &amp; Diag</text>
<text x="218.4" y="166.1">VNLD5090-N</text>
<text x="224.4" y="164.1">U5</text>
<text x="77.4" y="168.1">T6</text>
<text x="103.4" y="168.1">VND5N07-E</text>
<text x="118.8" y="171.7">2</text>
<text x="127.2" y="173.1">INJ5</text>
<text x="185.4" y="171.1">R59</text>
<text x="190.4" y="171.1">1K</text>
<text x="203.8" y="172.7">1</text>
<text x="246.8" y="172.7">8</text>
<text x="56.4" y="179.1">R52</text>
<text x="61.4" y="179.1">1K</text>
<text x="166.4" y="174.1">STEP_CPU</text>
<text x="185.4" y="179.1">R61</text>
<text x="190.4" y="179.1">100K</text>
<text x="203.8" y="178.7">2</text>
<text x="246.8" y="178.7">7</text>
<text x="259.4" y="174.1">IACB2</text>
<text x="34.4" y="182.1">INJ5_CPU</text>
<text x="75.8" y="180.7">1</text>
<text x="87.6" y="185.4" transform="rotate(-90 87.6 185.4)">Logic</text>
<text x="198.4" y="180.1">nc</text>
<text x="56.4" y="187.1">R53</text>
<text x="61.4" y="187.1">100K</text>
<text x="96.1" y="191.4" transform="rotate(-90 96.1 191.4)">Control &amp; Diag</text>
<text x="118.8" y="189.7">3</text>
<text x="198.4" y="189.1">nc</text>
<text x="203.8" y="187.7">4</text>
<text x="219.6" y="187.4" transform="rotate(-90 219.6 187.4)">Logic</text>
<text x="246.8" y="187.7">6</text>
<text x="259.4" y="189.1">IACB1</text>
<text x="166.4" y="195.1">DIR_CPU</text>
<text x="185.4" y="192.1">R60</text>
<text x="190.4" y="192.1">1K</text>
<text x="203.8" y="193.7">3</text>
<text x="228.1" y="193.4" transform="rotate(-90 228.1 193.4)">Control &amp; Diag</text>
<text x="246.8" y="193.7">5</text>
<text x="185.4" y="200.1">R62</text>
<text x="190.4" y="200.1">100K</text>
<text x="77.4" y="205.1">T5</text>
<text x="103.4" y="205.1">VND5N07-E</text>
<text x="118.8" y="208.7">2</text>
<text x="127.9" y="210.1">BOOST</text>
<text x="33.4" y="219.1">BOOST_CPU</text>
<text x="56.4" y="216.1">R50</text>
<text x="61.4" y="216.1">1K</text>
<text x="75.8" y="217.7">1</text>
<text x="56.4" y="224.1">R51</text>
<text x="61.4" y="224.1">100K</text>
<text x="87.6" y="222.4" transform="rotate(-90 87.6 222.4)">Logic</text>
<text x="118.8" y="226.7">3</text>
<text x="96.1" y="228.4" transform="rotate(-90 96.1 228.4)">Control &amp; Diag</text>
<text x="77.4" y="241.1">T9</text>
<text x="103.4" y="241.1">VND5N07-E</text>
<text x="118.8" y="244.7">2</text>
<text x="127.4" y="246.1">FP_DRV</text>
<text x="35.4" y="255.1">FP_CPU</text>
<text x="56.4" y="252.1">R19</text>
<text x="61.4" y="252.1">1K</text>
<text x="75.8" y="253.7">1</text>
<text x="56.4" y="260.1">R21</text>
<text x="61.4" y="260.1">100K</text>
<text x="87.6" y="258.4" transform="rotate(-90 87.6 258.4)">Logic</text>
<text x="118.8" y="262.7">3</text>
<text x="96.1" y="264.4" transform="rotate(-90 96.1 264.4)">Control &amp; Diag</text>
</g>
<g font-size="1.4">
<text x="113.9" y="31.6">D</text>
<text x="243.9" y="31.6">D</text>
<text x="78.4" y="40.1">IN</text>
<text x="208.4" y="40.1">IN</text>
<text x="336.4" y="47.1">EN</text>
<text x="351.4" y="47.1">VMOT</text>
<text x="113.9" y="49.6">S</text>
<text x="243.9" y="49.6">S</text>
<text x="336.4" y="51.1">M0</text>
<text x="352.4" y="51.1">GND</text>
<text x="336.4" y="55.1">M1</text>
<text x="336.4" y="59.1">M2</text>
<text x="354.4" y="55.1">B2</text>
<text x="354.4" y="59.1">B1</text>
<text x="336.4" y="63.1">RST</text>
<text x="354.4" y="63.1">A1</text>
<text x="113.9" y="66.6">D</text>
<text x="243.9" y="66.6">D</text>
<text x="336.4" y="67.1">SLP</text>
<text x="336.4" y="71.1">STEP</text>
<text x="350.4" y="71.1">FAULT</text>
<text x="354.4" y="67.1">A2</text>
<text x="78.4" y="75.1">IN</text>
<text x="208.4" y="75.1">IN</text>
<text x="336.4" y="75.1">DIR</text>
<text x="352.4" y="75.1">GND</text>
<text x="113.9" y="84.6">S</text>
<text x="243.9" y="84.6">S</text>
<text x="113.9" y="101.6">D</text>
<text x="78.4" y="110.1">IN</text>
<text x="113.9" y="119.6">S</text>
<text x="243.9" y="119.6">D</text>
<text x="208.4" y="128.1">IN</text>
<text x="113.9" y="136.6">D</text>
<text x="243.9" y="137.6">S</text>
<text x="78.4" y="145.1">IN</text>
<text x="113.9" y="154.6">S</text>
<text x="113.9" y="171.6">D</text>
<text x="206.4" y="172.1">IN1</text>
<text x="241.9" y="172.6">D1</text>
<text x="206.4" y="178.1">STAT1</text>
<text x="241.9" y="178.6">S1</text>
<text x="78.4" y="180.1">IN</text>
<text x="113.9" y="189.6">S</text>
<text x="206.4" y="187.1">STAT2</text>
<text x="241.9" y="187.6">D2</text>
<text x="205.9" y="193.6">IN2</text>
<text x="241.9" y="193.6">S2</text>
<text x="113.9" y="208.6">D</text>
<text x="78.4" y="217.1">IN</text>
<text x="113.9" y="226.6">S</text>
<text x="113.9" y="244.6">D</text>
<text x="78.4" y="253.1">IN</text>
<text x="113.9" y="262.6">S</text>
</g>
</svg>
